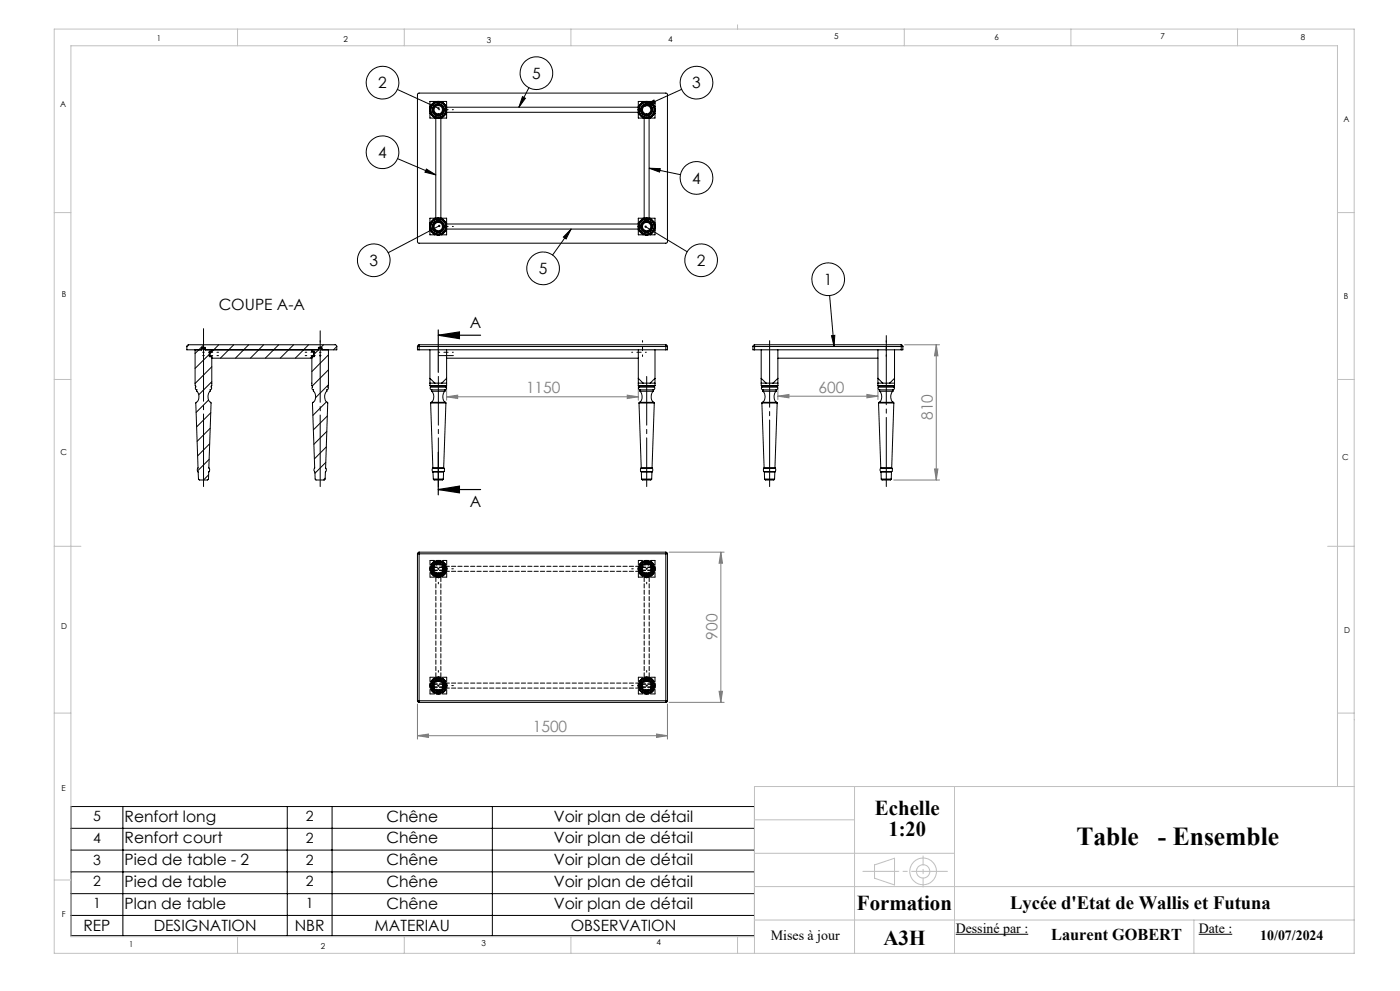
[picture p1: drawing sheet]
<svg xmlns="http://www.w3.org/2000/svg" width="420mm" height="297mm" viewBox="0 0 420 297" stroke-linecap="round" stroke-linejoin="round" font-family="sans-serif">
<g fill="none" stroke="#000" stroke-width=".3">
<path d="M119.2 26.8l12.4 5.7M156.7 29l.9 .5-1.9 2.6zM158.7 26.3l-3 5.8M193.4 31.8l2.8-1.8 .4 .9zM204.5 26.8l-11.1 5M119.3 47.6l11.4 4.8M127.9 50.7l2.8 1.7-3.2-.8zM194.7 50.4l9.5 1.9M194.7 50.4l3.4 .1-.2 1.1zM131.8 67.7l-15.3 8M171.3 68.6l-5.5 7.8M171.3 68.6l-1.5 3-.8-.6z"/>
<path d="M193.7 67.9l12.5 7.6M248.9 88.6l1.3 15.3M249.4 100.6l1-.1-.2 3.4zM21.3 241.7h205v38.7h-205zM21.3 248.2h205M21.3 254.8h205M36.9 241.7v38.7M86.2 241.7v38.7M99.6 241.7v38.7M147.7 241.7v38.7M21.3 261.3h205M21.3 267.8h205"/>
<path d="M21.3 274.4h205M286.7 280h21.8M359.6 280h10.1"/>
<circle cx="114.8" cy="24.8" r="4.9"/>
<circle cx="160.9" cy="21.9" r="4.9"/>
<circle cx="208.9" cy="24.8" r="4.9"/>
<circle cx="114.7" cy="45.6" r="4.9"/>
<circle cx="208.9" cy="53.3" r="4.9"/>
<circle cx="112.1" cy="78" r="4.9"/>
<circle cx="210.3" cy="78" r="4.9"/>
<circle cx="162.9" cy="80.4" r="4.9"/>
<circle cx="248.5" cy="83.7" r="4.9"/>
</g>
<path d="M131.5 98.9v12.7M131.5 100.5l6.3-1v2zM131.5 100.5h12.7M131.5 135.6v12.7M131.5 146.7l6.3-1v2zM131.5 146.7h12.7" fill="none" stroke="#000" stroke-width=".35"/>
<g fill="none" stroke="#c0c0c0" stroke-width=".3">
<path d="M16.3 8.7h390v277h-390zM71.3 8.7v5M121.3 8.7v5M171.3 8.7v5M221.3 7.4v1.3M271.3 8.7v5M321.3 8.7v5M371.3 8.7v5M16.3 63.7h5M401.2 63.7h5.1M16.3 113.7h5M401.2 113.7h5.1"/>
<path d="M16.3 163.7h8M398.3 163.7h8M16.3 213.7h5M401.2 213.7h5.1M256.4 235.7v50M286.3 235.7v50M401.2 235.7v-222h-379.9v267h205M406.3 235.7h-180v50M226.3 255.7h60M226.3 245.7h30.1M262.4 259.2l6-2v8l-6-2zM16.3 263.7h5"/>
<path d="M226.3 265.7h180M226.3 275.7h180M358.2 275.7v10M71.3 280.7v5M121.3 280.7v5M171.3 280.7v5M221.3 280.7v5"/>
<circle cx="276.9" cy="261.2" r="2"/>
<circle cx="276.9" cy="261.2" r="4"/>
</g>
<g fill="none" stroke="#808080" stroke-width=".3">
<path d="M134 118.9l3.3-.5v1zM134 115.8v4.1M134 118.9h57.5M188.2 118.4l3.3 .5-3.3 .5zM191.5 115.8v4.1M233.4 118.7l3.3-.5v1zM233.4 115.8v3.9M233.4 118.7h30M260.1 118.2l3.3 .5-3.3 .5zM263.4 115.8v3.9M271.4 103.3h10.5M280.9 103.3l.5 3.3h-1z"/>
<path d="M280.9 103.3v40.6M268.1 143.9h13.8M280.4 140.5h1l-.5 3.4zM200.7 165.5h16.5M216.3 165.5v45M216.3 165.5l.4 3.3h-1zM125.2 211v10.5M197 220l3.2 .5-3.2 .5zM200.2 211v10.5M200.7 210.5h16.5M215.7 207.2h1l-.4 3.3zM125.2 220.5l3.4-.5v1z"/>
<path d="M125.2 220.5h75"/>
</g>
<path d="M131.6 32.9h4.4M131.6 67.9h4.4M131.6 105.6h4.4M193.9 105.6h-4.4" fill="none" stroke="#000" stroke-width=".3" stroke-dasharray="30.5 1.3 1.3 1.3" stroke-dashoffset="30.2"/>
<path d="M133.6 106.6h2.4M133.6 106.6h-2.1" fill="none" stroke="#000" stroke-width=".3" stroke-dasharray="30.5 1.3 1.3 1.3"/>
<path d="M131.5 112.8v33M194 112.8v33" fill="none" stroke="#000" stroke-width=".3" stroke-dasharray="30.5 1.3 1.3 1.3" stroke-dashoffset="15.9"/>
<g fill="none" stroke="#000" stroke-width=".3" stroke-dasharray="30.5 1.3 1.3 1.3" stroke-dashoffset="30">
<path d="M60.8 106.6h4.8M60.8 105.6h4.8M61.1 102.1v4.7M96.1 102.1v4.7M96.3 106.6h-4.7M96.3 105.6h-4.7M192.8 102.1v4.7M265.9 102.1v4.7M131.3 170.5h4.7M131.5 170.2v4.8M194 170.2v4.8M194.3 170.5h-4.8"/>
<path d="M131.3 205.5h4.7M131.5 205.7v-4.7M194 205.7v-4.7M194.3 205.5h-4.8"/>
</g>
<path d="M96.1 99.1v46.7" fill="none" stroke="#000" stroke-width=".3" stroke-dasharray="30.5 1.3 1.3 1.3" stroke-dashoffset="9"/>
<path d="M61.1 98.5v47.3" fill="none" stroke="#000" stroke-width=".3" stroke-dasharray="30.5 1.3 1.3 1.3" stroke-dashoffset="8.7"/>
<path d="M230.9 102.1v43.7" fill="none" stroke="#000" stroke-width=".3" stroke-dasharray="30.5 1.3 1.3 1.3" stroke-dashoffset="10.5"/>
<path d="M265.9 100.6v45.2" fill="none" stroke="#000" stroke-width=".3" stroke-dasharray="30.5 1.3 1.3 1.3" stroke-dashoffset="9.8"/>
<path d="M258.9 261.1h25.4" fill="none" stroke="#c0c0c0" stroke-width=".3" stroke-dasharray="30.5 1.3 1.3 1.3" stroke-dashoffset="19.7"/>
<path d="M276.9 256.5v9.3" fill="none" stroke="#c0c0c0" stroke-width=".3" stroke-dasharray="30.5 1.3 1.3 1.3" stroke-dashoffset="27.7"/>
<g fill="#000">
<path d="M131.5 100.5l6.3-1v2zM131.5 146.7l6.3-1v2z"/>
<path d="M249.4 100.6l1-.1-.2 3.4zM194.7 50.4l3.4 .1-.2 1.1zM171.3 68.6l-1.5 3-.8-.6zM156.7 29l.9 .5-1.9 2.6zM127.9 50.7l2.8 1.7-3.2-.8zM131.6 67.4a.35 .35 0 0 0-.2 .4 .35 .35 0 0 0 .5 .2 .35 .35 0 0 0 .2-.4l-.3 .1 .3-.1zM131.3 32.2v.5h.5l.1-.1-.3-.1 .3 .1-.1-.4zM193.4 31.8l2.8-1.8 .4 .9zM193.4 67.8a.34 .34 0 0 0 .2 .5 .34 .34 0 0 0 .4-.4 .34 .34 0 0 0-.5-.2l.2 .2z"/>
</g>
<g fill="#808080">
<path d="M134 118.9l3.3-.5v1zM188.2 118.4l3.3 .5-3.3 .5zM125.2 220.5l3.4-.5v1zM197 220l3.2 .5-3.2 .5z"/>
<path d="M216.3 165.5l.4 3.3h-1zM215.7 207.2h1l-.4 3.3zM280.9 103.3l.5 3.3h-1zM280.4 140.5h1l-.5 3.4z"/>
<path d="M233.4 118.7l3.3-.5v1zM260.1 118.2l3.3 .5-3.3 .5z"/>
</g>
<g fill="none" stroke="#000" stroke-width=".3">
<path d="M125.4 28h74.6l.2 .3v44.4l-.4 .2-74.4-.1-.2-.3v-44.2zM129 30.4h5v5h-5zM129 33.9l1.5 1.5M130.5 30.4l-1.5 1.5M130.7 35.4v30M132.3 35.4v30M132.5 30.4l1.5 1.5M134 32.1h57.5M134 33.7h57.5M134 33.9l-1.5 1.5M191.5 30.4h5v5h-5zM191.5 33.9l1.4 1.5"/>
<path d="M192.9 30.4l-1.4 1.5M193.3 35.4v30M194.7 35.4v30M195.1 30.4l1.4 1.5M196.5 33.9l-1.4 1.5M129 65.4h5v5h-5zM129 68.9l1.5 1.5M130.5 65.4l-1.5 1.4M132.5 65.4l1.5 1.4M134 67.1h57.5M134 68.6h57.5M134 68.9l-1.5 1.5"/>
<path d="M191.5 65.4h5v5h-5zM191.5 68.9l1.4 1.5M192.9 65.4l-1.4 1.4M195.1 65.4l1.4 1.4M196.5 68.9l-1.4 1.5M56.3 103.4l44.2-.1 .5 .4v1.1h-4.4v-.7h-1.1v.7h-34v-.7h-1v.7h-4.4v-1.1zM56.7 103.3l-.6 .7M58.5 104.8v10l.2 .9a.69 .69 0 0 0 .4 1.1l-.1 .3a2.46 2.46 0 0 1-.3 3.7l.7 19.4-.2 .8 .2 .4 .1 2.2 .3 .3h2.5l.2-.3 .1-2.1 .3-.6-.2-.7 .6-19.5a2.51 2.51 0 0 1-.2-3.7l-.1-.2a.72 .72 0 0 0 .4-1.1l.1-.1v-8.7h-.7v-1.6h.7v-.5M60.5 104.5h1M61.1 103.3l-2.6 2.6M62.6 119.9l-3.8 3.7M62.8 105.6h.2"/>
<path d="M62.8 106.6h.2M62.8 106.2l-4.3 4.2M63.1 105.3v1.6M63.5 107.3h30.1M63.5 109.9l-5 5M63.5 114.4l-3.9 3.9M65.6 103.3l-2.6 2.6M70.1 103.3l-4 4M74.6 103.3l-4 4M79.1 103.3l-4 4M83.6 103.3l-4 4M88.1 103.3l-4 4"/>
<path d="M92.6 103.3l-4 4M93.6 104.8v.5h.7v1.6h-.7v8.7l.1 .1a.69 .69 0 0 0 .4 1.1l-.1 .3a2.46 2.46 0 0 1-.3 3.7l.7 19.4-.2 .8 .3 .5v2.1l.3 .3h2.5l.2-.3 .1-2.1 .3-.5-.2-.8 .6-19.6a2.5 2.5 0 0 1-.2-3.6l-.1-.2a.72 .72 0 0 0 .4-1.1l.1-.1v-10.8M93.9 105.3v1.6M94.1 105.6h.2M94.1 106.6h.2M94.1 106.4l-1 .9M95.5 104.5h1.1M96.1 104.3l-1.8 1.8M97 103.3l-.7 .8M98.5 106.4l-4.9 5M98.5 110.8l-4.8 4.9M98.5 115.3l-3.8 3.9"/>
<path d="M101 103.9l-1 .9M125.2 103.9h.5M125.2 103.9v.9h.5M125.7 103.3v.6M125.7 103.3l-.5 .6M125.7 104.8h74M125.7 103.9v.9M125.7 103.9h74M125.7 103.3h74M129 114.8v.8M129 113.4l1.5 1.4M129 104.8v10"/>
<path d="M129 114.8h5M129 115.6h5M129 115.6h.1M129.1 115.6l.1 .4M129.1 115.6h4.8M129.2 116l-.1 .6 .4 .2M129.2 116h4.6M129.5 117.3a2.3 2.3 0 0 1-.1 3.3M129.5 117.3h4M129.5 116.8v.5M129.5 116.8h4M133.5 117.3a2.35 2.35 0 0 0 .1 3.3"/>
<path d="M133.5 116.8v.5M133.8 116l.1 .6-.4 .2M133.9 115.6l-.1 .4M134 104.8v10.8M134 115.6h-.1M134 107.3h57.5M134 113.4l-1.5 1.4M191.5 115.6h5M191.5 104.8v10.8M191.5 115.6h.1M191.5 114.8h5M191.5 113.4l1.4 1.4"/>
<path d="M191.6 115.6l.1 .4M191.6 115.6h4.8M191.7 116l-.1 .6 .5 .2M191.7 116h4.6M192 117.3a2.39 2.39 0 0 1-.1 3.3M192 117.3h4M192.1 116.8l-.1 .5M192.1 116.8h3.8M195.9 116.8l.1 .5M196 117.3a2.39 2.39 0 0 0 .1 3.3M196.3 116l.1 .6-.5 .2M196.4 115.6l-.1 .4"/>
<path d="M196.5 104.8v10.8M196.5 115.6h-.1M196.5 113.4l-1.4 1.4M199.7 103.3v.6M199.7 103.9h.5M199.7 103.3l.5 .6M199.7 103.9v.9M200.2 103.9v.9h-.5M225.9 103.9h.5M225.9 103.9v.9h.5M226.4 103.3l-.5 .6M226.4 103.3v.6"/>
<path d="M226.4 104.8h44M226.4 103.9h44M226.4 103.3h44M226.4 103.9v.9M228.4 114.8h5M228.4 114.8v.8M228.4 113.4l1.4 1.4M228.4 104.8v10M228.4 115.6h5M228.4 115.6h.1M228.5 115.6v.4M228.5 115.6h4.8"/>
<path d="M228.5 116v.6l.4 .2M228.5 116h4.7M228.9 117.3a2.3 2.3 0 0 1-.2 3.3M228.9 117.3h3.9M228.9 116.8v.5M228.9 116.8h3.9M232.8 117.3a2.35 2.35 0 0 0 .2 3.3M232.8 116.8v.5M233.2 116l.1 .6-.5 .2M233.3 115.6l-.1 .4M233.4 107.3h30M233.4 104.8v10.8"/>
<path d="M233.4 115.6h-.1M233.4 113.4l-1.5 1.4M263.4 115.6h5M263.4 114.8h5M263.4 104.8v10.8M263.4 115.6h.1M263.4 113.4l1.4 1.4M263.5 115.6v.4M263.5 115.6h4.8M263.5 116v.6l.4 .2M263.5 116h4.7M263.9 117.3a2.3 2.3 0 0 1-.2 3.3"/>
<path d="M263.9 117.3h4M263.9 116.8v.5M263.9 116.8h3.9M267.8 116.8l.1 .5M267.9 117.3a2.3 2.3 0 0 0 .1 3.3M268.2 116l.1 .6-.5 .2M268.3 115.6l-.1 .4M268.4 104.8v10.8M268.4 115.6h-.1M268.4 113.4l-1.5 1.4M270.4 103.3v.6M270.4 103.3l.5 .6"/>
<path d="M270.4 103.9h.5M270.4 103.9v.9M270.9 103.9v.9h-.5M62.8 137.7l-3.5 3.4M62.9 133l-3.6 3.6M63.1 128.3l-4 4M63.3 123.7l-4.3 4.2M97.7 138.6l-3.2 3.2M97.9 133.9l-3.6 3.6M97.9 120.4l-4 4.1M98 129.3l-3.8 3.9M98.2 124.7l-4.2 4.1"/>
<path d="M129.2 120.8h4.6M129.2 120.8l.7 19.4M129.4 120.6l-.2 .2M129.4 120.6h4.2M133.6 120.6l.2 .2M133.8 120.8l-.7 19.4M191.7 120.8h4.6M191.7 120.8l.7 19.4M191.9 120.6l-.2 .2M191.9 120.6h4.2M196.1 120.6l.2 .2M196.3 120.8l-.7 19.4"/>
<path d="M228.6 120.8h4.6M228.6 120.8l.6 19.4M228.7 120.6l-.1 .2M228.7 120.6h4.3M233 120.6l.2 .2M233.2 120.8l-.7 19.4M263.6 120.8h4.5M263.6 120.8l.6 19.4M263.7 120.6l-.1 .2M263.7 120.6h4.3M268 120.6l.1 .2M268.1 120.8l-.6 19.4"/>
<path d="M62.6 142.3l-1.5 1.6M97.6 143.3l-.6 .6M129.8 140.4l-.2 .6 .2 .3M129.8 140.4h3.4M129.8 141.3l.1 .2M129.8 141.3h3.4M129.9 140.2l-.1 .2M129.9 140.2h3.2M129.9 141.5h3.2M129.9 141.5l.1 2.1M130 143.6h3M130 143.6l.2 .3h2.5l.3-.3"/>
<path d="M133.1 141.5l-.1 2.1M133.1 140.2l.1 .2M133.2 141.3l-.1 .2M133.2 140.4l.2 .5-.2 .4M192.3 140.4l-.2 .5 .2 .4M192.3 140.4h3.4M192.3 141.3l.1 .2M192.3 141.3h3.4M192.4 140.2l-.1 .2M192.4 140.2h3.2M192.4 141.5h3.2M192.4 141.5l.1 2.1"/>
<path d="M192.5 143.6h3M192.5 143.6l.3 .3h2.4l.3-.3M195.6 141.5l-.1 2.1M195.6 140.2l.1 .2M195.7 140.4v.9M195.7 141.3l-.1 .2M229.2 140.4l-.2 .6 .2 .3M229.2 140.4h3.4M229.2 141.3l.1 .2M229.2 141.3h3.4M229.2 140.2v.2M229.2 140.2h3.3"/>
<path d="M229.3 141.5h3.1M229.3 141.5l.1 2.1M229.4 143.6h3M229.4 143.6l.2 .3h2.5l.3-.3M232.4 141.5v2.1M232.5 140.2l.1 .2M232.6 141.3l-.2 .2M232.6 140.4l.1 .5-.1 .4M264.2 140.4l-.2 .6 .2 .3M264.2 140.4h3.4M264.2 141.3l.1 .2M264.2 141.3h3.3"/>
<path d="M264.2 140.2v.2M264.2 140.2h3.3M264.3 141.5h3.1M264.3 141.5l.1 2.1M264.4 143.6h3M264.4 143.6l.2 .3h2.5l.3-.3M267.4 141.5v2.1M267.5 140.2l.1 .2M267.5 141.3l-.1 .2M267.6 140.4l.1 .6-.2 .3M125.2 166h.5M125.2 166v44"/>
<path d="M125.7 165.5v.5M125.7 165.5l-.5 .5M125.7 166v44M125.7 165.5h74M125.7 166h74M199.7 165.5l.5 .5M199.7 166h.5M199.7 165.5v.5M199.7 166v44M200.2 166v44M125.2 210h.5M125.2 210l.5 .5"/>
<path d="M125.7 210v.5M125.7 210h74M125.7 210.5h74M199.7 210h.5M199.7 210v.5M200.2 210l-.5 .5"/>
<circle cx="131.5" cy="32.9" r="1.25"/>
<circle cx="131.5" cy="32.9" r="2.3"/>
<circle cx="131.5" cy="32.9" r="2.45"/>
<circle cx="131.5" cy="32.9" r="1.57"/>
<circle cx="131.5" cy="32.9" r="1.68"/>
<circle cx="131.5" cy="32.9" r="1.52"/>
<circle cx="131.5" cy="32.9" r="2.5"/>
<circle cx="131.5" cy="32.9" r="1.85"/>
<circle cx="194" cy="32.9" r="1.85"/>
<circle cx="194" cy="32.9" r="1.67"/>
<circle cx="194" cy="32.9" r="1.51"/>
<circle cx="194" cy="32.9" r="1.25"/>
<circle cx="194" cy="32.9" r="2.49"/>
<circle cx="194" cy="32.9" r="2.3"/>
<circle cx="194" cy="32.9" r="2.45"/>
<circle cx="194" cy="32.9" r="1.57"/>
<circle cx="131.5" cy="67.9" r="1.25"/>
<circle cx="131.5" cy="67.9" r="1.51"/>
<circle cx="131.5" cy="67.9" r="1.67"/>
<circle cx="131.5" cy="67.9" r="2.3"/>
<circle cx="131.5" cy="67.9" r="2.46"/>
<circle cx="131.5" cy="67.9" r="1.58"/>
<circle cx="131.5" cy="67.9" r="1.85"/>
<circle cx="131.5" cy="67.9" r="2.5"/>
<circle cx="194" cy="67.9" r="1.68"/>
<circle cx="194" cy="67.9" r="1.57"/>
<circle cx="194" cy="67.9" r="2.29"/>
<circle cx="194" cy="67.9" r="2.45"/>
<circle cx="194" cy="67.9" r="2.49"/>
<circle cx="194" cy="67.9" r="1.25"/>
<circle cx="194" cy="67.9" r="1.51"/>
<circle cx="194" cy="67.9" r="1.85"/>
</g>
<g fill="none" stroke="#000" stroke-width=".3" stroke-dasharray="1.3 .6" stroke-dashoffset=".8">
<path d="M130.3 171a.5 .5 0 0 1-.5-.5 .5 .5 0 0 1 .5-.5M132.3 173h-1.5M132.8 170a.5 .5 0 0 1 .5 .5 .5 .5 0 0 1-.5 .5M134 171.2v-1.5M191.5 171.2v-1.5M192.8 171a.5 .5 0 0 1-.5-.5 .5 .5 0 0 1 .5-.5M194.8 173h-1.5M195.3 170a.5 .5 0 0 1 .5 .5 .5 .5 0 0 1-.5 .5M130.3 206a.5 .5 0 0 1-.5-.5 .5 .5 0 0 1 .5-.5M132.3 203h-1.5M132.8 205a.5 .5 0 0 1 .5 .5 .5 .5 0 0 1-.5 .5M134 206.2v-1.5"/>
<path d="M191.5 206.2v-1.5M192.8 206a.5 .5 0 0 1-.5-.5 .5 .5 0 0 1 .5-.5M194.8 203h-1.5M195.3 205a.5 .5 0 0 1 .5 .5 .5 .5 0 0 1-.5 .5"/>
</g>
<g fill="none" stroke="#000" stroke-width=".3" stroke-dasharray="1.3 .6" stroke-dashoffset=".5">
<path d="M131.5 171.7a1.24 1.24 0 0 1-1.1-1.8 1.24 1.24 0 0 1 2.1-.1 1.24 1.24 0 0 1-.8 1.9h-.2M131.5 168a2.46 2.46 0 0 0-2.2 3.6 2.46 2.46 0 0 0 4.3 .2 2.46 2.46 0 0 0-1.9-3.8h-.2M131.5 168.6a1.85 1.85 0 0 0-1.6 2.7 1.85 1.85 0 0 0 3.2 .2 1.85 1.85 0 0 0-1.4-2.9h-.2M191.5 171.2h-57.5M191.5 169.7h-57.5M194 171.7a1.24 1.24 0 0 1-1.1-1.8 1.24 1.24 0 0 1 2.1-.1 1.24 1.24 0 0 1-.8 1.9h-.2M194 168a2.46 2.46 0 0 0-2.2 3.6 2.46 2.46 0 0 0 4.3 .2 2.46 2.46 0 0 0-1.9-3.8h-.2M194 168.6a1.85 1.85 0 0 0-1.6 2.7 1.85 1.85 0 0 0 3.2 .2 1.85 1.85 0 0 0-1.4-2.9h-.2M131.5 204.2a1.24 1.24 0 0 1 1.1 1.8 1.24 1.24 0 0 1-2.1 .2 1.24 1.24 0 0 1 .9-2h.1M131.5 207.9a2.46 2.46 0 0 0 2.2-3.6 2.46 2.46 0 0 0-4.2-.2 2.46 2.46 0 0 0 1.8 3.8h.2M131.5 207.3a1.85 1.85 0 0 0 1.6-2.7 1.85 1.85 0 0 0-3.1-.2 1.85 1.85 0 0 0 1.3 2.9h.2M191.5 206.2h-57.5"/>
<path d="M191.5 204.7h-57.5M194 204.2a1.24 1.24 0 0 1 1.1 1.8 1.24 1.24 0 0 1-2.1 .2 1.24 1.24 0 0 1 .9-2h.1M194 207.9a2.46 2.46 0 0 0 2.2-3.6 2.46 2.46 0 0 0-4.2-.2 2.46 2.46 0 0 0 1.8 3.8h.2M194 207.3a1.85 1.85 0 0 0 1.6-2.7 1.85 1.85 0 0 0-3.1-.2 1.85 1.85 0 0 0 1.3 2.9h.2"/>
</g>
<g fill="none" stroke="#000" stroke-width=".3" stroke-dasharray="1.3 .6">
<path d="M129 173h5M129 168v5M130.3 170.9v.1M130.3 170v.1M131.2 172.6l.1-.1M131.2 172.6v.4M131.3 172.5h.4M131.5 172.8a2.33 2.33 0 0 1-2-3.4 2.33 2.33 0 0 1 4-.2 2.33 2.33 0 0 1-1.8 3.6h-.2M131.5 172.2a1.71 1.71 0 0 1-1.5-2.5 1.71 1.71 0 0 1 2.9-.2 1.71 1.71 0 0 1-1.2 2.7h-.2M131.8 172.6h-.6M131.8 172.6l-.1-.1M131.8 172.6v.4"/>
<path d="M131.8 172.2h-.6M132.8 170v.1M132.8 170.9v.1M133.3 170.2v.6M133.5 170.7v-.4M133.6 170.8h.4M133.6 170.2v.6M133.6 170.2h.4M133.6 170.8l-.1-.1M133.6 170.2l-.1 .1M134 173v-5M134 168h-5"/>
<path d="M191.5 173h5M191.5 168v5M191.9 170.8v-.6M191.9 170.2l.1 .1M191.9 170.8l.1-.1M191.9 170.2h-.4M191.9 170.8h-.4M192 170.3v.4M192.3 170.8v-.6M192.8 170v.1M192.8 170.9v.1M193.7 172.6l.1-.1"/>
<path d="M193.7 172.6v.4M193.8 172.5h.4M194 172.8a2.33 2.33 0 0 1-2-3.4 2.33 2.33 0 0 1 4-.2 2.33 2.33 0 0 1-1.8 3.6h-.2M194 172.2a1.71 1.71 0 0 1-1.5-2.5 1.71 1.71 0 0 1 2.9-.2 1.71 1.71 0 0 1-1.2 2.7h-.2M194.3 172.6h-.6M194.3 172.6l-.1-.1M194.3 172.6v.4M194.3 172.2h-.6M195.3 170v.1M195.3 170.9v.1M196.5 173v-5M196.5 168h-5"/>
<path d="M129 208h5M129 203v5M130.3 205.1v-.1M130.3 206v-.1M131.2 203.4h.6M131.2 203.4v-.4M131.2 203.4l.1 .1M131.2 203.7h.6M131.5 203.1a2.33 2.33 0 0 1 2.1 3.5 2.33 2.33 0 0 1-4 .2 2.33 2.33 0 0 1 1.7-3.7h.2M131.5 203.8a1.71 1.71 0 0 1 1.5 2.5 1.71 1.71 0 0 1-2.9 .1 1.71 1.71 0 0 1 1.2-2.6h.2M131.7 203.5h-.4M131.8 203.4v-.4"/>
<path d="M131.8 203.4l-.1 .1M132.8 205.1v-.1M132.8 206v-.1M133.3 205.2v.6M133.5 205.7v-.4M133.6 205.8h.4M133.6 205.2v.6M133.6 205.2h.4M133.6 205.8l-.1-.1M133.6 205.2l-.1 .1M134 203h-5M134 208v-5"/>
<path d="M191.5 208h5M191.5 203v5M191.9 205.8v-.6M191.9 205.2l.1 .1M191.9 205.8l.1-.1M191.9 205.2h-.4M191.9 205.8h-.4M192 205.3v.4M192.3 205.8v-.6M192.8 206v-.1M192.8 205.1v-.1M193.7 203.4h.6"/>
<path d="M193.7 203.4v-.4M193.7 203.4l.1 .1M193.7 203.7h.6M194 203.1a2.33 2.33 0 0 1 2.1 3.5 2.33 2.33 0 0 1-4 .2 2.33 2.33 0 0 1 1.7-3.7h.2M194 203.8a1.71 1.71 0 0 1 1.5 2.5 1.71 1.71 0 0 1-2.9 .1 1.71 1.71 0 0 1 1.2-2.6h.2M194.2 203.5h-.4M194.3 203.4v-.4M194.3 203.4l-.1 .1M195.3 205.1v-.1M195.3 206v-.1M196.5 203h-5M196.5 208v-5"/>
</g>
<path d="M130.8 173v30M132.3 173v30M193.3 173v30M194.8 173v30" fill="none" stroke="#000" stroke-width=".3" stroke-dasharray="1.3 .6" stroke-dashoffset="-.1"/>
<g fill="none" stroke="#000" stroke-width=".3" stroke-dasharray="1.3 .6" stroke-dashoffset=".3">
<path d="M130.3 170h2.5M130.3 170.9h2.5M131.5 168.8a1.63 1.63 0 0 0-1.4 2.4 1.63 1.63 0 0 0 2.8 .2 1.63 1.63 0 0 0-1.2-2.5l-.2-.1M131.5 172.1a1.63 1.63 0 0 1-1.4-2.4 1.63 1.63 0 0 1 2.8-.1 1.63 1.63 0 0 1-1.2 2.5h-.2M132.8 171h-2.5M132.8 170.1h-2.5M192.8 170h2.5M192.8 170.9h2.5M194 168.8a1.63 1.63 0 0 0-1.4 2.4 1.63 1.63 0 0 0 2.8 .2 1.63 1.63 0 0 0-1.2-2.5l-.2-.1M194 172.1a1.63 1.63 0 0 1-1.4-2.4 1.63 1.63 0 0 1 2.8-.1 1.63 1.63 0 0 1-1.2 2.5h-.2M195.3 171h-2.5M195.3 170.1h-2.5"/>
<path d="M130.3 205h2.5M130.3 205.9h2.5M131.5 207.1a1.63 1.63 0 0 0 1.4-2.4 1.63 1.63 0 0 0-2.7-.1 1.63 1.63 0 0 0 1.1 2.5h.2M131.5 203.8a1.63 1.63 0 0 1 1.4 2.4 1.63 1.63 0 0 1-2.7 .2 1.63 1.63 0 0 1 1.1-2.5l.2-.1M132.8 206h-2.5M132.8 205.1h-2.5M192.8 205h2.5M192.8 205.9h2.5M194 207.1a1.63 1.63 0 0 0 1.4-2.4 1.63 1.63 0 0 0-2.7-.1 1.63 1.63 0 0 0 1.1 2.5h.2M194 203.8a1.63 1.63 0 0 1 1.4 2.4 1.63 1.63 0 0 1-2.7 .2 1.63 1.63 0 0 1 1.1-2.5l.2-.1M195.3 206h-2.5M195.3 205.1h-2.5"/>
</g>
<g fill="none" stroke="#000" stroke-width=".3" stroke-dasharray="1.3 .6" stroke-dashoffset=".6">
<path d="M129 170.5a2.5 2.5 0 0 1 2.5-2.5M129 171.5l1.5 1.5M130.3 170.1l-.4 .4 .4 .4M130.5 168l-1.5 1.4M131.5 168a2.5 2.5 0 0 1 2.5 2.5M131.5 173a2.5 2.5 0 0 1-2.5-2.5M131.5 172.6a2.13 2.13 0 0 0 1.9-3.1 2.13 2.13 0 0 0-3.7-.2 2.13 2.13 0 0 0 1.6 3.3h.2M132.6 173l1.4-1.5M132.8 170.9l.4-.4-.4-.4M134 169.4l-1.4-1.4M134 170.5a2.5 2.5 0 0 1-2.5 2.5M191.5 170.5a2.5 2.5 0 0 1 2.5-2.5"/>
<path d="M191.5 171.5l1.5 1.5M192.8 170.1l-.4 .4 .4 .4M193 168l-1.5 1.4M194 168a2.5 2.5 0 0 1 2.5 2.5M194 173a2.5 2.5 0 0 1-2.5-2.5M194 172.6a2.13 2.13 0 0 0 1.9-3.1 2.13 2.13 0 0 0-3.7-.2 2.13 2.13 0 0 0 1.6 3.3h.2M195.1 173l1.4-1.5M195.3 170.9l.4-.4-.4-.4M196.5 169.4l-1.4-1.4M196.5 170.5a2.5 2.5 0 0 1-2.5 2.5M129 205.5a2.5 2.5 0 0 1 2.5-2.5M129 206.5l1.5 1.5"/>
<path d="M130.3 205.1l-.4 .4 .4 .4M130.5 203l-1.5 1.4M131.5 203a2.5 2.5 0 0 1 2.5 2.5M131.5 208a2.5 2.5 0 0 1-2.5-2.5M131.5 203.3a2.13 2.13 0 0 0-1.9 3.2 2.13 2.13 0 0 0 3.7 .1 2.13 2.13 0 0 0-1.6-3.2l-.2-.1M132.6 208l1.4-1.5M132.8 205.9l.4-.4-.4-.4M134 204.4l-1.4-1.4M134 205.5a2.5 2.5 0 0 1-2.5 2.5M191.5 205.5a2.5 2.5 0 0 1 2.5-2.5M191.5 206.5l1.5 1.5M192.8 205.1l-.4 .4 .4 .4"/>
<path d="M193 203l-1.5 1.4M194 203a2.5 2.5 0 0 1 2.5 2.5M194 208a2.5 2.5 0 0 1-2.5-2.5M194 203.3a2.13 2.13 0 0 0-1.9 3.2 2.13 2.13 0 0 0 3.7 .1 2.13 2.13 0 0 0-1.6-3.2l-.2-.1M195.1 208l1.4-1.5M195.3 205.9l.4-.4-.4-.4M196.5 204.4l-1.4-1.4M196.5 205.5a2.5 2.5 0 0 1-2.5 2.5"/>
</g>
<g fill="none" stroke="#000" stroke-width=".3" stroke-dasharray="1.3 .6" stroke-dashoffset=".4">
<path d="M131.2 172.2v.8M131.5 173a2.5 2.5 0 0 1-2.2-3.7 2.5 2.5 0 0 1 4.3-.2 2.5 2.5 0 0 1-1.9 3.9h-.2M131.5 168.9a1.58 1.58 0 0 1 1.4 2.3 1.58 1.58 0 0 1-2.7 .2 1.58 1.58 0 0 1 1.1-2.5h.2M131.8 172.2v.8M133.3 170.2h.7M133.3 170.8h.7M192.3 170.8h-.8M192.3 170.2h-.8M193.7 172.2v.8M194 173a2.5 2.5 0 0 1-2.2-3.7 2.5 2.5 0 0 1 4.3-.2 2.5 2.5 0 0 1-1.9 3.9h-.2M194 168.9a1.58 1.58 0 0 1 1.4 2.3 1.58 1.58 0 0 1-2.7 .2 1.58 1.58 0 0 1 1.1-2.5h.2M194.3 172.2v.8"/>
<path d="M131.2 203.7v-.7M131.5 203a2.5 2.5 0 0 1 2.2 3.7 2.5 2.5 0 0 1-4.3 .1 2.5 2.5 0 0 1 1.9-3.8h.2M131.5 207.1a1.58 1.58 0 0 1-1.4-2.4 1.58 1.58 0 0 1 2.7-.1 1.58 1.58 0 0 1-1.1 2.4l-.2 .1M131.8 203.7v-.7M133.3 205.2h.7M133.3 205.8h.7M192.3 205.8h-.8M192.3 205.2h-.8M193.7 203.7v-.7M194 203a2.5 2.5 0 0 1 2.2 3.7 2.5 2.5 0 0 1-4.3 .1 2.5 2.5 0 0 1 1.9-3.8h.2M194 207.1a1.58 1.58 0 0 1-1.4-2.4 1.58 1.58 0 0 1 2.7-.1 1.58 1.58 0 0 1-1.1 2.4l-.2 .1M194.3 203.7v-.7"/>
</g>
<path d="M131.5 168.1a2.42 2.42 0 0 0-2.1 3.5 2.42 2.42 0 0 0 4.1 .2 2.42 2.42 0 0 0-1.8-3.7h-.2M131.5 172a1.51 1.51 0 0 0 1.3-2.2 1.51 1.51 0 0 0-2.5-.2 1.51 1.51 0 0 0 1 2.4h.2M194 168.1a2.42 2.42 0 0 0-2.1 3.5 2.42 2.42 0 0 0 4.1 .2 2.42 2.42 0 0 0-1.8-3.7h-.2M194 172a1.51 1.51 0 0 0 1.3-2.2 1.51 1.51 0 0 0-2.5-.2 1.51 1.51 0 0 0 1 2.4h.2M131.5 207.9a2.42 2.42 0 0 0 2.1-3.6 2.42 2.42 0 0 0-4.1-.2 2.42 2.42 0 0 0 1.8 3.8h.2M131.5 204a1.51 1.51 0 0 0-1.3 2.2 1.51 1.51 0 0 0 2.6 .1 1.51 1.51 0 0 0-1.1-2.3h-.2M194 207.9a2.42 2.42 0 0 0 2.1-3.6 2.42 2.42 0 0 0-4.1-.2 2.42 2.42 0 0 0 1.8 3.8h.2M194 204a1.51 1.51 0 0 0-1.3 2.2 1.51 1.51 0 0 0 2.6 .1 1.51 1.51 0 0 0-1.1-2.3h-.2" fill="none" stroke="#000" stroke-width=".3" stroke-dasharray="1.3 .6" stroke-dashoffset=".7"/>
<path d="M131.5 172.4a1.95 1.95 0 0 1-1.7-2.9 1.95 1.95 0 0 1 3.3-.1 1.95 1.95 0 0 1-1.4 3h-.2M131.5 172.7a2.27 2.27 0 0 1-2-3.3 2.27 2.27 0 0 1 3.9-.2 2.27 2.27 0 0 1-1.7 3.5h-.2M131.5 171.8a1.36 1.36 0 0 1-1.2-2 1.36 1.36 0 0 1 2.3-.1 1.36 1.36 0 0 1-.9 2.1h-.2M194 172.4a1.95 1.95 0 0 1-1.7-2.9 1.95 1.95 0 0 1 3.3-.1 1.95 1.95 0 0 1-1.4 3h-.2M194 172.7a2.27 2.27 0 0 1-2-3.3 2.27 2.27 0 0 1 3.9-.2 2.27 2.27 0 0 1-1.7 3.5h-.2M194 171.8a1.36 1.36 0 0 1-1.2-2 1.36 1.36 0 0 1 2.3-.1 1.36 1.36 0 0 1-.9 2.1h-.2M131.5 203.5a1.95 1.95 0 0 1 1.7 2.9 1.95 1.95 0 0 1-3.3 .2 1.95 1.95 0 0 1 1.4-3.1h.2M131.5 203.2a2.27 2.27 0 0 1 2 3.4 2.27 2.27 0 0 1-3.9 .1 2.27 2.27 0 0 1 1.7-3.5h.2M131.5 204.1a1.36 1.36 0 0 1 1.2 2 1.36 1.36 0 0 1-2.3 .1 1.36 1.36 0 0 1 1-2.1h.1M194 203.5a1.95 1.95 0 0 1 1.7 2.9 1.95 1.95 0 0 1-3.3 .2 1.95 1.95 0 0 1 1.4-3.1h.2M194 203.2a2.27 2.27 0 0 1 2 3.4 2.27 2.27 0 0 1-3.9 .1 2.27 2.27 0 0 1 1.7-3.5h.2M194 204.1a1.36 1.36 0 0 1 1.2 2 1.36 1.36 0 0 1-2.3 .1 1.36 1.36 0 0 1 1-2.1h.1" fill="none" stroke="#000" stroke-width=".3" stroke-dasharray="1.3 .6" stroke-dashoffset=".2"/>
<g fill="none" stroke="#000" stroke-width=".3" stroke-dasharray="1.3 .6" stroke-dashoffset=".1">
<path d="M131.5 172.5a1.98 1.98 0 0 1-1.7-3 1.98 1.98 0 0 1 3.4-.1 1.98 1.98 0 0 1-1.5 3l-.2 .1M131.5 172.8a2.29 2.29 0 0 1-2-3.4 2.29 2.29 0 0 1 3.9-.2 2.29 2.29 0 0 1-1.7 3.6h-.2M131.5 172.2a1.68 1.68 0 0 0 1.5-2.5 1.68 1.68 0 0 0-2.9-.2 1.68 1.68 0 0 0 1.2 2.6l.2 .1M131.5 168.2a2.29 2.29 0 0 0-2 3.4 2.29 2.29 0 0 0 3.9 .1 2.29 2.29 0 0 0-1.7-3.5h-.2M194 172.5a1.98 1.98 0 0 1-1.7-3 1.98 1.98 0 0 1 3.4-.1 1.98 1.98 0 0 1-1.5 3l-.2 .1M194 172.8a2.29 2.29 0 0 1-2-3.4 2.29 2.29 0 0 1 3.9-.2 2.29 2.29 0 0 1-1.7 3.6h-.2M194 172.2a1.68 1.68 0 0 0 1.5-2.5 1.68 1.68 0 0 0-2.9-.2 1.68 1.68 0 0 0 1.2 2.6l.2 .1M194 168.2a2.29 2.29 0 0 0-2 3.4 2.29 2.29 0 0 0 3.9 .1 2.29 2.29 0 0 0-1.7-3.5h-.2M131.5 203.5a1.98 1.98 0 0 1 1.8 2.9 1.98 1.98 0 0 1-3.4 .2 1.98 1.98 0 0 1 1.4-3.1h.2M131.5 203.2a2.29 2.29 0 0 1 2 3.4 2.29 2.29 0 0 1-3.9 .1 2.29 2.29 0 0 1 1.7-3.5h.2M131.5 203.8a1.68 1.68 0 0 0-1.5 2.5 1.68 1.68 0 0 0 2.9 .1 1.68 1.68 0 0 0-1.2-2.6h-.2M131.5 207.8a2.29 2.29 0 0 0 2-3.4 2.29 2.29 0 0 0-3.9-.2 2.29 2.29 0 0 0 1.7 3.6h.2"/>
<path d="M194 203.5a1.98 1.98 0 0 1 1.8 2.9 1.98 1.98 0 0 1-3.4 .2 1.98 1.98 0 0 1 1.4-3.1h.2M194 203.2a2.29 2.29 0 0 1 2 3.4 2.29 2.29 0 0 1-3.9 .1 2.29 2.29 0 0 1 1.7-3.5h.2M194 203.8a1.68 1.68 0 0 0-1.5 2.5 1.68 1.68 0 0 0 2.9 .1 1.68 1.68 0 0 0-1.2-2.6h-.2M194 207.8a2.29 2.29 0 0 0 2-3.4 2.29 2.29 0 0 0-3.9-.2 2.29 2.29 0 0 0 1.7 3.6h.2"/>
</g>
<path d="M131.5 168.4a2.08 2.08 0 0 0-1.8 3.1 2.08 2.08 0 0 0 3.5 .1 2.08 2.08 0 0 0-1.5-3.2h-.2M194 168.4a2.08 2.08 0 0 0-1.8 3.1 2.08 2.08 0 0 0 3.5 .1 2.08 2.08 0 0 0-1.5-3.2h-.2M131.5 207.5a2.08 2.08 0 0 0 1.8-3 2.08 2.08 0 0 0-3.5-.2 2.08 2.08 0 0 0 1.5 3.2h.2M194 207.5a2.08 2.08 0 0 0 1.8-3 2.08 2.08 0 0 0-3.5-.2 2.08 2.08 0 0 0 1.5 3.2h.2" fill="none" stroke="#000" stroke-width=".3" stroke-dasharray="1.3 .6" stroke-dashoffset="-.2"/>
<g font-size="7.8">
<text x="322.9" y="253.2">Table</text>
<text x="347.4" y="253.2">- Ensemble</text>
</g>
<g font-size="6.3">
<text x="262.5" y="244.3">Echelle</text>
<text x="266.6" y="250.6">1:20</text>
<text x="257.1" y="272.8">Formation</text>
<text x="265" y="283.1">A3H</text>
</g>
<text font-size="5.6" x="303.1" y="272.5">Lycée d'Etat de Wallis et Futuna</text>
<text font-size="4.9" x="315.3" y="281.7">Laurent GOBERT</text>
<g font-size="4.7">
<text x="159.6" y="23.6">5</text>
<text x="113.5" y="26.5">2</text>
<text x="207.7" y="26.5">3</text>
<text x="113.5" y="47.3">4</text>
<text x="207.7" y="55">4</text>
<text x="110.9" y="79.7">3</text>
<text x="161.7" y="82.1">5</text>
<text x="209.1" y="79.7">2</text>
<text x="247.2" y="85.4">1</text>
<text x="65.6" y="92.9">COUPE A-A</text>
<text x="140.9" y="98.3">A</text>
<text x="140.9" y="152">A</text>
<text x="37.4" y="246.2">Renfort long</text>
<text x="115.9" y="246.2">Chêne</text>
<text x="166.2" y="246.2">Voir plan de détail</text>
<text x="37.4" y="252.7">Renfort court</text>
<text x="115.9" y="252.7">Chêne</text>
<text x="166.2" y="252.7">Voir plan de détail</text>
<text x="37.4" y="259.3">Pied de table - 2</text>
<text x="115.9" y="259.3">Chêne</text>
<text x="166.2" y="259.3">Voir plan de détail</text>
<text x="37.4" y="265.8">Pied de table</text>
<text x="115.9" y="265.8">Chêne</text>
<text x="166.2" y="265.8">Voir plan de détail</text>
<text x="37.4" y="272.3">Plan de table</text>
<text x="115.9" y="272.3">Chêne</text>
<text x="166.2" y="272.3">Voir plan de détail</text>
<text x="25" y="279">REP</text>
<text x="46.1" y="279">DESIGNATION</text>
<text x="88.4" y="279">NBR</text>
<text x="112.4" y="279">MATERIAU</text>
<text x="171.2" y="279">OBSERVATION</text>
</g>
<g font-size="4.7" fill="#808080">
<text x="157.8" y="117.9">1150</text>
<text x="245.6" y="117.7">600</text>
<text x="279.9" y="125.9" transform="rotate(-90 279.9 125.9)">810</text>
<text x="215.2" y="191.7" transform="rotate(-90 215.2 191.7)">900</text>
<text x="159.8" y="219.5">1500</text>
</g>
<g font-size="4.2">
<text x="27.9" y="246.1">5</text>
<text x="91.8" y="246.1">2</text>
<text x="27.9" y="252.6">4</text>
<text x="91.8" y="252.6">2</text>
<text x="27.9" y="259.1">3</text>
<text x="91.8" y="259.1">2</text>
<text x="27.9" y="265.7">2</text>
<text x="91.8" y="265.7">2</text>
<text x="27.9" y="272.2">1</text>
<text x="91.8" y="272.2">1</text>
<text x="231.2" y="281.7">Mises à jour</text>
<text x="286.7" y="279.5">Dessiné par :</text>
<text x="359.6" y="279.5">Date :</text>
<text x="378.1" y="281.7">10/07/2024</text>
</g>
<g font-size="2.5">
<text x="250.2" y="11.7">5</text>
<text x="298.3" y="11.9">6</text>
<text x="348.1" y="11.7">7</text>
<text x="390.3" y="11.9">8</text>
<text x="47" y="12.3">1</text>
<text x="103.1" y="12.5">2</text>
<text x="146" y="12.8">3</text>
<text x="200.4" y="12.7">4</text>
<text x="18.1" y="32">A</text>
<text x="403.1" y="36.7">A</text>
<text x="18.6" y="89">B</text>
<text x="403.1" y="89.5">B</text>
<text x="18.1" y="136.4">C</text>
<text x="402.7" y="137.9">C</text>
<text x="18.3" y="188.6">D</text>
<text x="403.2" y="189.8">D</text>
<text x="18.4" y="237.1">E</text>
<text x="18.6" y="274.9">F</text>
<text x="38.7" y="283.9">1</text>
<text x="96.3" y="284.3">2</text>
<text x="144.5" y="283.6">3</text>
<text x="197" y="283.2">4</text>
</g>
</svg>
